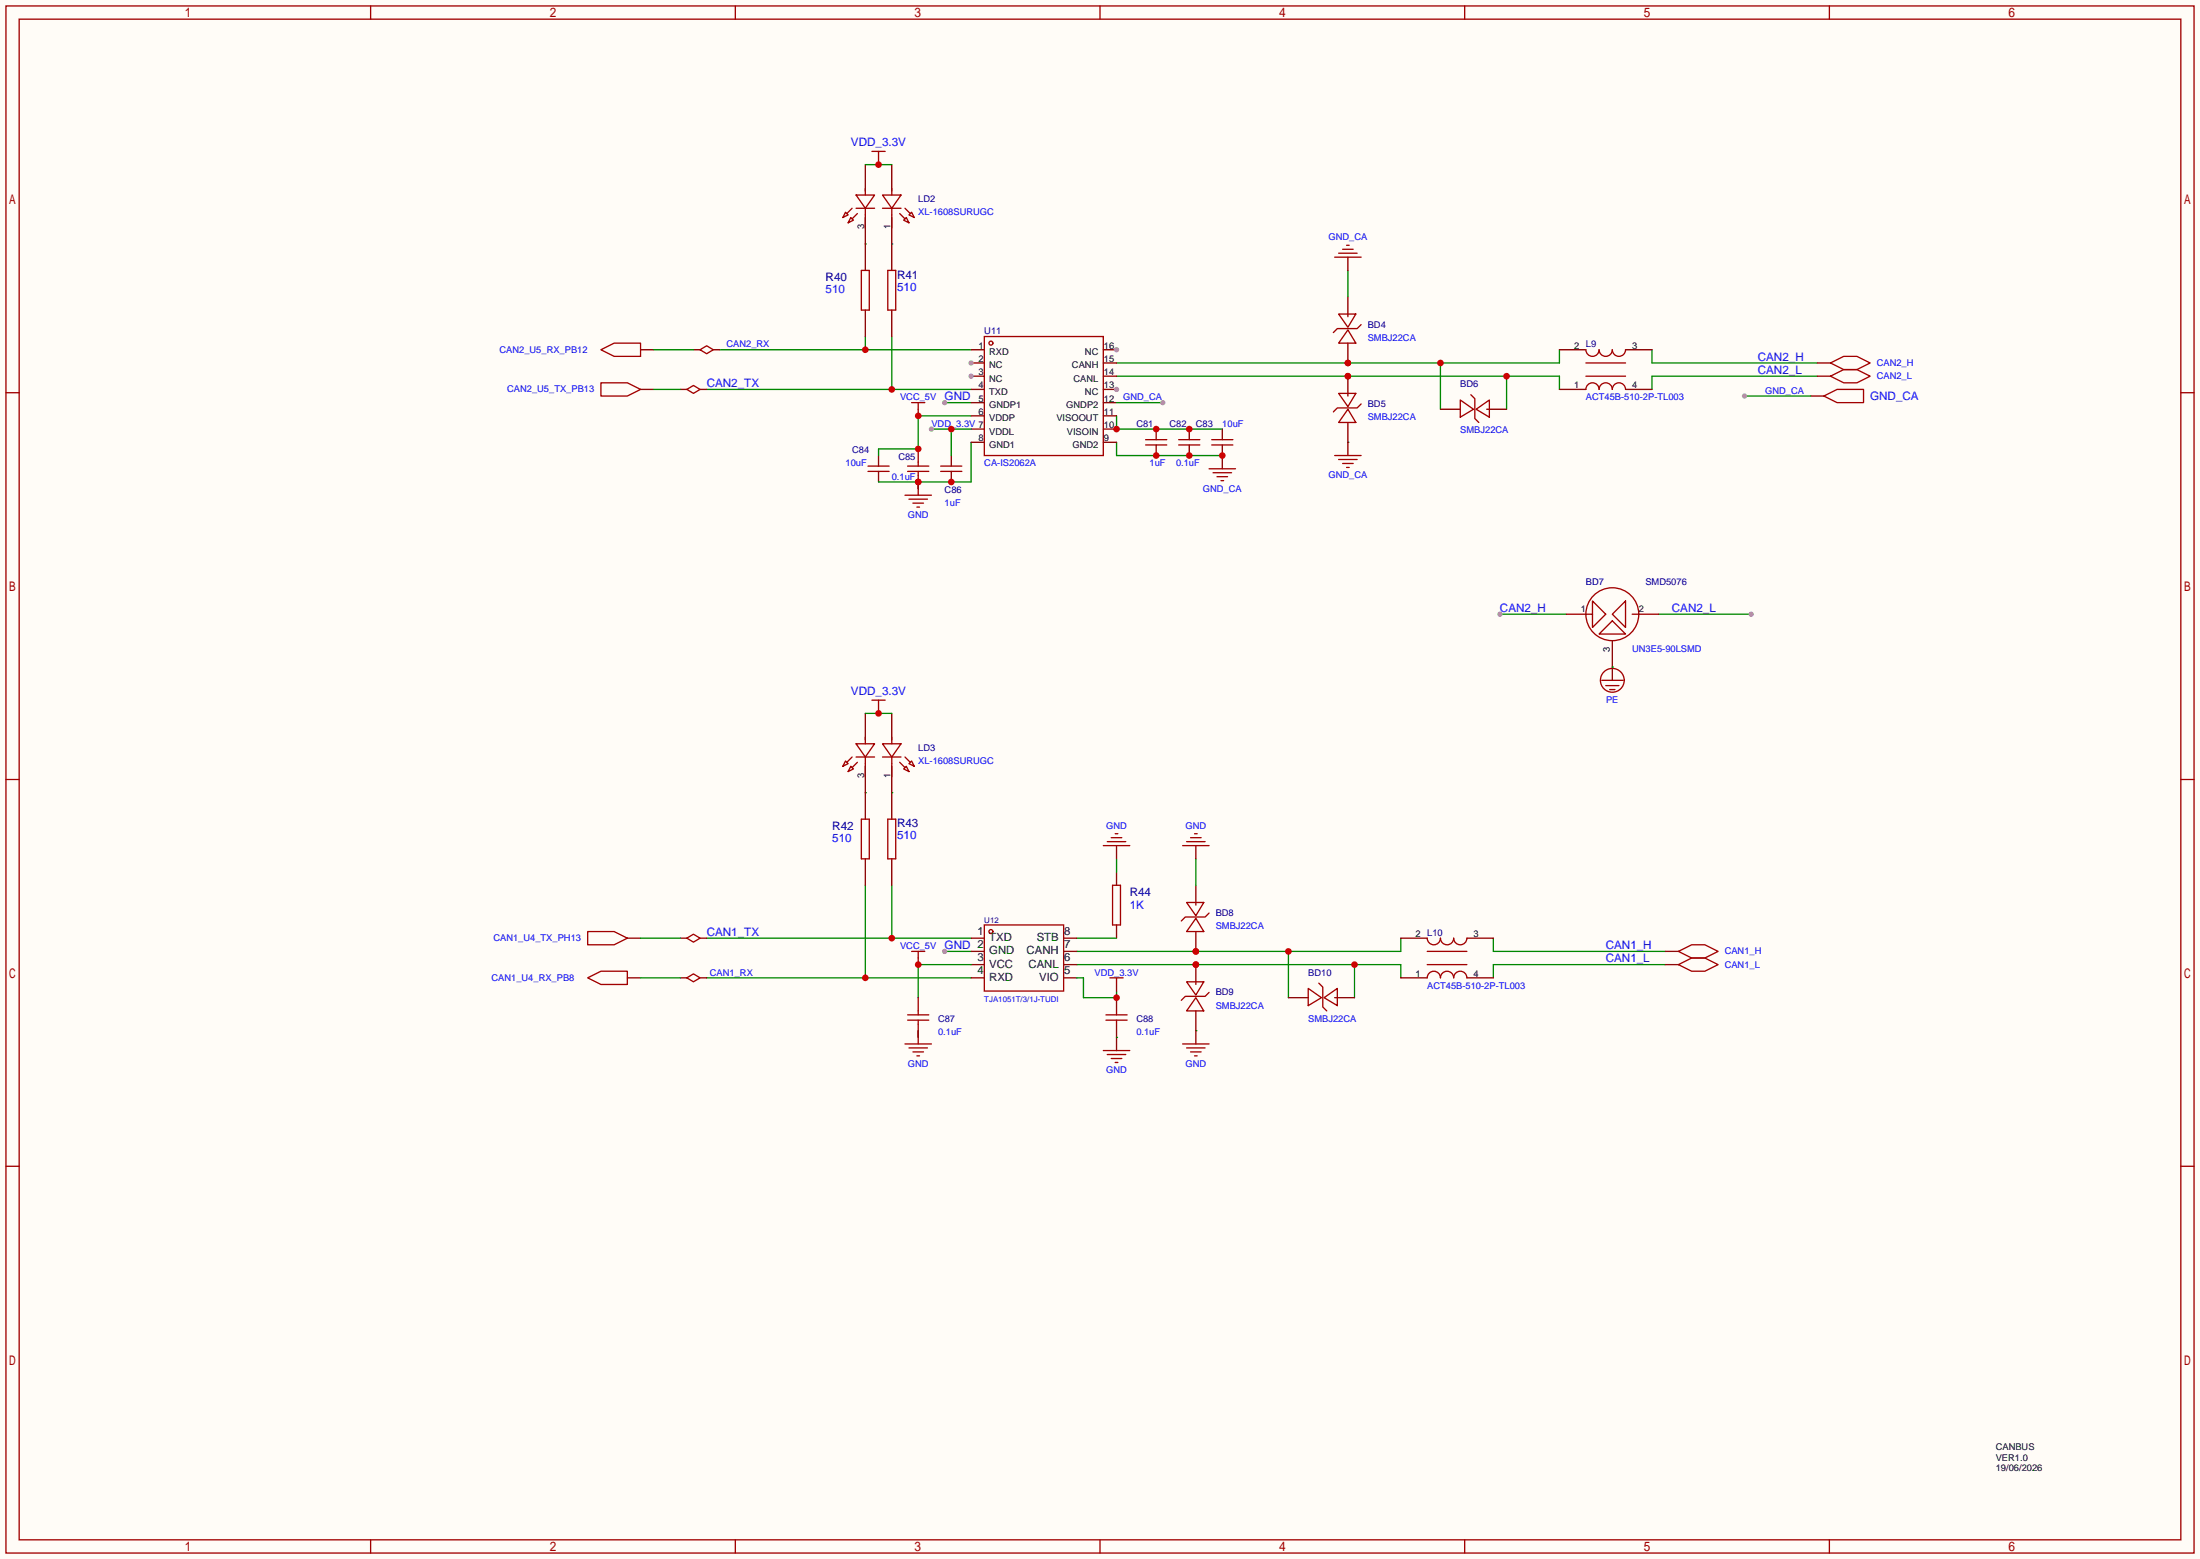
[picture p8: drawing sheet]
<svg xmlns="http://www.w3.org/2000/svg" width="423mm" height="299mm" viewBox="0 0 423 299" stroke-linecap="round" stroke-linejoin="round" font-family="sans-serif">
<path d="M0 0h422.7v299.5h-422.7z" fill="#fffcf7"/>
<g fill="none" stroke="#a10000" stroke-width=".25">
<path d="M1.1 1.1h420.4v297.2h-420.4zM3.7 3.7h415.3v292.1h-415.3zM71.2 1.1v2.6M141.3 1.1v2.6M211.3 1.1v2.6M281.4 1.1v2.6M351.5 1.1v2.6M1.1 75.4h2.6M419 75.4h2.5M1.1 149.7h2.6M419 149.7h2.5M213.7 170.1h1.6v7.6h-1.6z"/>
<path d="M1.1 224h2.6M419 224h2.5M71.2 295.8v2.5M141.3 295.8v2.5M211.3 295.8v2.5M281.4 295.8v2.5M351.5 295.8v2.5"/>
</g>
<path d="M214.5 167.5v2.6M214.5 177.7v2.5" fill="none" stroke="#870000" stroke-width=".25"/>
<path d="M181.5 182.8h5.1" fill="none" stroke="#008700" stroke-width=".25"/>
<circle cx="181.5" cy="182.8" r=".51" fill="#999"/>
<path d="M181.5 77.3h5.1" fill="none" stroke="#008700" stroke-width=".25"/>
<circle cx="181.5" cy="77.3" r=".51" fill="#999"/>
<path d="M276.7 69.7v8.9M299.6 67.2v2.5h-85.1M317.4 67.2v2.5h31.7" fill="none" stroke="#008700" stroke-width=".25"/>
<g fill="#c00">
<circle cx="276.7" cy="69.7" r=".63"/>
<circle cx="259" cy="69.7" r=".63"/>
</g>
<path d="M247.5 182.8v8.8M269.1 180.2v2.6h-62.2" fill="none" stroke="#008700" stroke-width=".25"/>
<g fill="#c00">
<circle cx="229.7" cy="182.8" r=".63"/>
<circle cx="247.5" cy="182.8" r=".63"/>
</g>
<path d="M171.3 170.1v10.1M135.8 180.2h50.8M286.9 180.2v2.6h33" fill="none" stroke="#008700" stroke-width=".25"/>
<circle cx="171.3" cy="180.2" r=".63" fill="#c00"/>
<path d="M135.8 74.8h50.8M171.3 64.6v10.2" fill="none" stroke="#008700" stroke-width=".25"/>
<circle cx="171.3" cy="74.8" r=".63" fill="#c00"/>
<path d="M214.5 72.3h85.1v2.5M289.4 72.3v6.3M319.9 185.3h-33v2.5" fill="none" stroke="#008700" stroke-width=".25"/>
<g fill="#c00">
<circle cx="289.4" cy="72.3" r=".63"/>
<circle cx="259" cy="72.3" r=".63"/>
</g>
<path d="M349.1 72.3h-31.7v2.5M206.9 185.3h62.2v2.5M260.2 185.3v6.3" fill="none" stroke="#008700" stroke-width=".25"/>
<g fill="#c00">
<circle cx="229.7" cy="185.3" r=".63"/>
<circle cx="260.2" cy="185.3" r=".63"/>
</g>
<path d="M166.2 170.1v17.7M214.5 165v2.5M135.8 187.8h50.8" fill="none" stroke="#008700" stroke-width=".25"/>
<circle cx="166.2" cy="187.8" r=".63" fill="#c00"/>
<path d="M138.3 67.2h48.3M166.2 64.6v2.6" fill="none" stroke="#008700" stroke-width=".25"/>
<circle cx="166.2" cy="67.2" r=".63" fill="#c00"/>
<path d="M288.2 118h12.7M206.9 180.2h7.6" fill="none" stroke="#008700" stroke-width=".25"/>
<circle cx="288.2" cy="118" r=".51" fill="#999"/>
<path d="M318.6 118h17.8" fill="none" stroke="#008700" stroke-width=".25"/>
<circle cx="336.4" cy="118" r=".51" fill="#999"/>
<path d="M259 65.9v3.8M276.7 78.6h3.8M285.6 78.6h3.8M247.5 191.6h3.8M256.4 191.6h3.8" fill="none" stroke="#870000" stroke-width=".25"/>
<path d="M280.5 76.8l2.6 1.8-2.6 1.5zM282.6 75.8l.7 .8v3.8l.8 .8M283.6 78.6l2.5-1.8v3.3zM251.3 189.9l2.6 1.7-2.6 1.6zM253.4 188.8l.7 .8v3.8l.8 .8M254.4 191.6l2.5-1.7v3.3z" fill="none" stroke="#a10000" stroke-width=".25"/>
<circle cx="259" cy="69.7" r=".63" fill="#c00"/>
<path d="M259 57v3.8M229.7 178.9v3.9" fill="none" stroke="#870000" stroke-width=".25"/>
<path d="M257.2 60.3h3.3l-1.5 2.6zM259 63.4l1.5 2.5h-3.3zM261.5 62.4l-.8 .7h-3.8l-.7 .8" fill="none" stroke="#a10000" stroke-width=".25"/>
<circle cx="229.7" cy="182.8" r=".63" fill="#c00"/>
<path d="M259 72.3v3.8M259 81.2v3.8M229.7 170.1v3.8" fill="none" stroke="#870000" stroke-width=".25"/>
<path d="M228 173.4h3.3l-1.6 2.5zM229.7 176.4l1.6 2.5h-3.3zM232.3 175.4l-.8 .7h-3.8l-.8 .8" fill="none" stroke="#a10000" stroke-width=".25"/>
<path d="M259 51.9v5.1M229.7 165v5.1" fill="none" stroke="#008700" stroke-width=".25"/>
<circle cx="259" cy="72.3" r=".63" fill="#c00"/>
<path d="M257.2 75.6h3.3l-1.5 2.5zM259 78.6l1.5 2.6h-3.3zM261.5 77.6l-.8 .8h-3.8l-.7 .7" fill="none" stroke="#a10000" stroke-width=".25"/>
<path d="M229.7 185.3v3.8M229.7 194.2v3.8" fill="none" stroke="#870000" stroke-width=".25"/>
<circle cx="229.7" cy="185.3" r=".63" fill="#c00"/>
<g fill="none" stroke="#a10000" stroke-width=".25">
<path d="M164.5 37.5h3.5l-1.8 2.5zM166.2 36.2v1.3M167.5 29.1h2.6M168.8 29.1v2.5M169.5 37.5h3.6l-1.8 2.5zM171.3 36.2v1.3M162.4 40.8l.5 .5-1 .5zM163.4 41.8l.6 .5-1.1 .5zM163.7 40l-1 1M164.5 40h3.5M164.7 41l-1 1M165.5 51.9h1.5v7.7h-1.5z"/>
<path d="M166.2 40v3.8M169.5 40h3.6M170.6 51.9h1.5v7.7h-1.5zM171.3 40v3.8M172.8 41l1.1 1M173.9 40l1 1M174.1 41.8l.5 1-1-.5zM175.1 40.8l.5 1-1-.5zM167.5 134.5h2.6M168.8 134.5v2.5M162.4 146.2l.5 .5-1 .5zM163.4 147.2l.6 .5-1.1 .5z"/>
<path d="M163.7 145.4l-1 1M164.5 142.9h3.5l-1.8 2.5zM164.5 145.4h3.5M164.7 146.4l-1 1M165.5 157.4h1.5v7.6h-1.5zM166.2 141.6v1.3M166.2 145.4v3.8M169.5 142.9h3.6l-1.8 2.5zM169.5 145.4h3.6M170.6 157.4h1.5v7.6h-1.5zM171.3 141.6v1.3M171.3 145.4v3.8"/>
<path d="M172.8 146.4l1.1 1M173.6 147.7l.5-.5 .5 1zM173.9 145.4l1 1M174.6 146.7l.5-.5 .5 1zM228 188.6h3.3l-1.6 2.5zM229.7 191.6l1.6 2.6h-3.3zM232.3 190.6l-.8 .8h-3.8l-.8 .8"/>
</g>
<path d="M166.2 46.9h.1M171.3 46.9h.1M259 85h.1M166.2 137h5.1M166.2 152.3h.1M171.3 152.3h.1M229.7 198h.1" fill="none" stroke="#008700" stroke-width=".25"/>
<g fill="none" stroke="#870000" stroke-width=".25">
<path d="M166.2 31.6v5.1M168.8 31.6h.1M171.3 31.6v5.1M166.2 41.8v10.1M166.2 59.6v5M171.3 41.8v10.1M171.3 59.6v5M166.2 137v5.1M168.8 137h.1M171.3 137v5.1M166.2 147.2v10.2M171.3 147.2v10.2"/>
<path d="M166.2 165v5.1M171.3 165v5.1"/>
</g>
<circle cx="168.8" cy="137" r=".63" fill="#c00"/>
<path d="M166.2 31.6h5.1" fill="none" stroke="#008700" stroke-width=".25"/>
<circle cx="168.8" cy="31.6" r=".63" fill="#c00"/>
<g fill="none" stroke="#a10000" stroke-width=".25">
<path d="M226.4 85.5h4.1M305.9 115.4l2.6 2.6-2.6 2.5zM309.8 119.3l2.5 2.5h-5.1zM312.3 115.4v5.1l-2.5-2.5z"/>
<circle cx="309.8" cy="118" r="5.1"/>
</g>
<path d="M228.5 85.5v2M300.9 118h5M313.6 118h5M309.8 123.1v5" fill="none" stroke="#870000" stroke-width=".25"/>
<path d="M214.5 79.9v2.5h20.3M214.5 85v2.5h20.3" fill="none" stroke="#008700" stroke-width=".25"/>
<circle cx="228.5" cy="87.5" r=".63" fill="#c00"/>
<path d="M226.4 84.5h4.1" fill="none" stroke="#a10000" stroke-width=".25"/>
<path d="M228.5 82.4v2.1" fill="none" stroke="#870000" stroke-width=".25"/>
<circle cx="228.5" cy="82.4" r=".63" fill="#c00"/>
<path d="M220.1 84.5h4.1M232.8 85.5h4.1M232.8 84.5h4.1" fill="none" stroke="#a10000" stroke-width=".25"/>
<path d="M222.1 82.4v2.1M234.8 82.4v2.1M234.8 85.5v2" fill="none" stroke="#870000" stroke-width=".25"/>
<circle cx="222.1" cy="82.4" r=".63" fill="#c00"/>
<path d="M220.1 85.5h4.1" fill="none" stroke="#a10000" stroke-width=".25"/>
<path d="M222.1 85.5v2" fill="none" stroke="#870000" stroke-width=".25"/>
<circle cx="222.1" cy="87.5" r=".63" fill="#c00"/>
<g fill="none" stroke="#a10000" stroke-width=".25">
<path d="M256.4 49.4h5.1M257.2 48.6h3.5M257.9 47.9h2.1M258.7 47.1h.5M350.4 76.1l2.5-1.3h5.1v2.5h-5.1zM166.8 90.6h4M166.8 89.5h4M180.7 90.6h4.1M180.7 89.5h4.1M256.4 87.5h5.1M257.2 88.3h3.5M257.9 89h2.1"/>
<path d="M258.7 89.8h.5M189.1 177.7h15.2v12.7h-15.2zM212 162.4h5M212.7 161.7h3.6M213.5 160.9h2M214.2 160.1h.6M227.2 162.4h5.1M228 161.7h3.5M228.7 160.9h2.1M229.5 160.1h.5M227.2 200.5h5.1M228 201.3h3.5"/>
<path d="M228.7 202.1h2.1M229.5 202.8h.5"/>
<circle cx="190.4" cy="178.9" r=".38"/>
</g>
<g fill="none" stroke="#870000" stroke-width=".25">
<path d="M259 49.4v2.5M347.9 76.1h2.5M168.8 87.5v2M168.8 90.6v2M182.8 87.5v2M182.8 90.6v2M259 85v2.5M214.5 162.4v2.6M229.7 162.4v2.6M176.4 184v1.3M186.6 180.2h2.5M186.6 182.8h2.5"/>
<path d="M186.6 185.3h2.5M186.6 187.8h2.5M204.3 180.2h2.6M204.3 182.8h2.6M204.3 185.3h2.6M204.3 187.8h2.6M229.7 198v2.5"/>
</g>
<path d="M186.6 79.9h-10.2v6.3h-7.6v1.3M186.6 185.3h-10.2v6.3" fill="none" stroke="#008700" stroke-width=".25"/>
<circle cx="176.4" cy="185.3" r=".63" fill="#c00"/>
<path d="M175.1 182.8h2.6M176.4 182.8v1.2" fill="none" stroke="#a10000" stroke-width=".25"/>
<path d="M176.4 78.6v1.3" fill="none" stroke="#870000" stroke-width=".25"/>
<circle cx="176.4" cy="79.9" r=".63" fill="#c00"/>
<path d="M175.1 77.3h2.6M176.4 77.3v1.3" fill="none" stroke="#a10000" stroke-width=".25"/>
<path d="M176.4 92.6v1.3M186.6 85v7.6h-17.8M176.4 198v1.3M206.9 187.8h1.3v3.8h6.3v-1.2" fill="none" stroke="#008700" stroke-width=".25"/>
<g fill="#c00">
<circle cx="176.4" cy="92.6" r=".63"/>
<circle cx="182.8" cy="92.6" r=".63"/>
</g>
<path d="M176.4 86.2v2.6M176.4 91.3v2.6M176.4 191.6v2.6M176.4 196.7v2.6M214.5 189.1v1.3" fill="none" stroke="#870000" stroke-width=".25"/>
<path d="M174.4 90.6h4M174.4 89.5h4M174.4 196h4M174.4 194.9h4M176.4 194.2v.7M176.4 196v.7M213.2 187.8h2.6M214.5 187.8v1.3" fill="none" stroke="#a10000" stroke-width=".25"/>
<circle cx="176.4" cy="86.2" r=".63" fill="#c00"/>
<path d="M176.4 88.8v.7M176.4 90.6v.7M212.5 194.9h4M212.5 196h4" fill="none" stroke="#a10000" stroke-width=".25"/>
<path d="M214.5 191.6v2.6" fill="none" stroke="#870000" stroke-width=".25"/>
<circle cx="214.5" cy="191.6" r=".63" fill="#c00"/>
<path d="M234.8 87.5v2.5M176.4 198v2.5M214.5 196.7v2.6" fill="none" stroke="#870000" stroke-width=".25"/>
<path d="M214.5 194.2v.7M214.5 196v.7M173.9 200.5h5M174.6 201.3h3.6M175.4 202.1h2M176.1 202.8h.6" fill="none" stroke="#a10000" stroke-width=".25"/>
<circle cx="234.8" cy="87.5" r=".63" fill="#c00"/>
<path d="M232.3 90h5.1M233 90.8h3.6M233.8 91.6h2M234.6 92.3h.5" fill="none" stroke="#a10000" stroke-width=".25"/>
<path d="M176.4 92.6v2.5" fill="none" stroke="#870000" stroke-width=".25"/>
<circle cx="176.4" cy="92.6" r=".63" fill="#c00"/>
<g fill="none" stroke="#a10000" stroke-width=".25">
<path d="M115.4 73.5h5.1l2.6 1.3-2.6 1.3h-5.1zM115.4 67.2l2.6-1.3h5.1v2.6h-5.1zM132 74.8l1.2-.8 1.3 .8-1.3 .8zM134.5 67.2l1.3-.8 1.2 .8-1.2 .7zM189.1 64.6h22.9v22.9h-22.9zM351.7 69.7l2.5-1.2h2.5l2.6 1.2-2.6 1.3h-2.5zM351.7 72.3l2.5-1.3h2.5l2.6 1.3-2.6 1.2h-2.5zM173.9 95.1h5M174.6 95.9h3.6M175.4 96.6h2M176.1 97.4h.6M307.7 130.7h4.1"/>
<path d="M308.5 131.7h2.5M309.2 132.5h1.1M112.9 178.9h5.1l2.5 1.3-2.5 1.3h-5.1zM112.9 187.8l2.5-1.2h5.1v2.5h-5.1zM132 180.2l1.2-.7 1.3 .7-1.3 .8zM132 187.8l1.2-.7 1.3 .7-1.3 .8zM322.5 182.8l2.5-1.3h2.5l2.6 1.3-2.6 1.2h-2.5zM322.5 185.3l2.5-1.3h2.5l2.6 1.3-2.6 1.3h-2.5zM212 201.8h5M212.7 202.6h3.6M213.5 203.3h2M214.2 204.1h.6"/>
<circle cx="190.4" cy="65.9" r=".38"/>
<circle cx="309.8" cy="130.7" r="2.29"/>
</g>
<g fill="none" stroke="#870000" stroke-width=".25">
<path d="M123.1 74.8h2.5M123.1 67.2h2.5M130.7 74.8h1.3M133.2 67.2h1.3M134.5 74.8h1.3M137 67.2h1.3M186.6 69.7h2.5M186.6 67.2h2.5M349.1 69.7h2.6M349.1 72.3h2.6M309.8 128.1v2.6M120.5 180.2h2.6"/>
<path d="M120.5 187.8h2.6M130.7 180.2h1.3M130.7 187.8h1.3M134.5 180.2h1.3M134.5 187.8h1.3M214.5 199.3v2.5M319.9 182.8h2.6M319.9 185.3h2.6"/>
</g>
<path d="M125.6 74.8h5.1M125.6 67.2h7.6M123.1 180.2h7.6M123.1 187.8h7.6M214.5 199.3h.1" fill="none" stroke="#008700" stroke-width=".25"/>
<circle cx="186.6" cy="69.7" r=".51" fill="#999"/>
<path d="M186.6 72.3h2.5" fill="none" stroke="#870000" stroke-width=".25"/>
<circle cx="186.6" cy="72.3" r=".51" fill="#999"/>
<path d="M186.6 74.8h2.5M186.6 77.3h2.5M186.6 79.9h2.5M186.6 82.4h2.5M186.6 85h2.5M212 82.4h2.5M212 85h2.5" fill="none" stroke="#870000" stroke-width=".25"/>
<circle cx="214.5" cy="82.4" r=".63" fill="#c00"/>
<path d="M212 79.9h2.5M212 77.3h2.5M212 74.8h2.5" fill="none" stroke="#870000" stroke-width=".25"/>
<circle cx="214.5" cy="74.8" r=".51" fill="#999"/>
<path d="M212 72.3h2.5M212 69.7h2.5M212 67.2h2.5" fill="none" stroke="#870000" stroke-width=".25"/>
<circle cx="214.5" cy="67.2" r=".51" fill="#999"/>
<path d="M299.6 74.8h5.1M299.6 67.2h5.1M312.3 74.8h5.1M312.3 67.2h5.1M269.1 187.8h5.1M269.1 180.2h5.1M281.8 187.8h5.1M281.8 180.2h5.1" fill="none" stroke="#870000" stroke-width=".25"/>
<path d="M304.7 74.8a1.27 1.27 0 0 1 1.2-1.3 1.27 1.27 0 0 1 1.3 1.3 1.27 1.27 0 0 1 1.3-1.3 1.27 1.27 0 0 1 1.3 1.3 1.27 1.27 0 0 1 1.2-1.3 1.27 1.27 0 0 1 1.3 1.3M304.7 67.2a1.27 1.27 0 0 0 1.2 1.3 1.27 1.27 0 0 0 1.3-1.3 1.27 1.27 0 0 0 1.3 1.3 1.27 1.27 0 0 0 1.3-1.3 1.27 1.27 0 0 0 1.2 1.3 1.27 1.27 0 0 0 1.3-1.3M304.7 72.3h7.6M304.7 69.7h7.6M274.2 187.8a1.27 1.27 0 0 1 1.3-1.2 1.27 1.27 0 0 1 1.2 1.2 1.27 1.27 0 0 1 1.3-1.2 1.27 1.27 0 0 1 1.3 1.2 1.27 1.27 0 0 1 1.2-1.2 1.27 1.27 0 0 1 1.3 1.2M274.2 180.2a1.27 1.27 0 0 0 1.3 1.3 1.27 1.27 0 0 0 1.2-1.3 1.27 1.27 0 0 0 1.3 1.3 1.27 1.27 0 0 0 1.3-1.3 1.27 1.27 0 0 0 1.2 1.3 1.27 1.27 0 0 0 1.3-1.3M274.2 185.3h7.6M274.2 182.8h7.6" fill="none" stroke="#a10000" stroke-width=".25"/>
<path d="M178.9 82.4h7.7M182.8 82.4v5.1" fill="none" stroke="#008700" stroke-width=".25"/>
<circle cx="182.8" cy="82.4" r=".63" fill="#c00"/>
<circle cx="178.9" cy="82.4" r=".51" fill="#999"/>
<path d="M214.5 77.3h8.9" fill="none" stroke="#008700" stroke-width=".25"/>
<circle cx="223.4" cy="77.3" r=".51" fill="#999"/>
<path d="M335.2 76.1h12.7M309.8 128.1h.1" fill="none" stroke="#008700" stroke-width=".25"/>
<circle cx="335.2" cy="76.1" r=".51" fill="#999"/>
<g font-size="2.2" fill="#00f">
<text x="163.5" y="28.1">VDD_3.3V</text>
<text x="158.6" y="56.3">510</text>
<text x="172.3" y="55.8">510</text>
<text x="337.7" y="69.3">CAN2_H</text>
<text x="337.7" y="71.8">CAN2_L</text>
<text x="135.8" y="74.4">CAN2_TX</text>
<text x="181.5" y="76.9">GND</text>
<text x="359.3" y="76.9">GND_CA</text>
<text x="288.2" y="117.5">CAN2_H</text>
<text x="321.2" y="117.5">CAN2_L</text>
<text x="163.5" y="133.5">VDD_3.3V</text>
<text x="159.9" y="161.7">510</text>
<text x="172.3" y="161.2">510</text>
<text x="135.8" y="179.8">CAN1_TX</text>
<text x="217" y="174.7">1K</text>
<text x="181.5" y="182.3">GND 2</text>
<text x="308.5" y="182.3">CAN1_H</text>
<text x="308.5" y="184.8">CAN1_L</text>
</g>
<g font-size="2.2" fill="#000080">
<text x="172.3" y="53.5">R41</text>
<text x="158.6" y="54">R40</text>
<text x="159.9" y="159.4">R42</text>
<text x="172.3" y="158.9">R43</text>
<text x="217" y="172.1">R44</text>
</g>
<g font-size="2.2">
<text x="187.8" y="179.5">1</text>
<text x="204.5" y="179.5">8</text>
<text x="187.8" y="184.6">3</text>
<text x="190" y="180.8">TXD</text>
<text x="190" y="183.3">GND</text>
<text x="190" y="185.9">VCC</text>
<text x="197.2" y="183.3">CANH</text>
<text x="197.6" y="185.9">CANL</text>
<text x="199.2" y="180.8">STB</text>
<text x="204.5" y="184.6">6</text>
<text x="204.5" y="182.1">7</text>
<text x="187.8" y="187.1">4</text>
<text x="190" y="188.4">RXD</text>
<text x="199.6" y="188.4">VIO</text>
<text x="204.5" y="187.1">5</text>
</g>
<g font-size="1.8" fill="#000080">
<text x="176.4" y="38.8">LD2</text>
<text x="189.1" y="64.2">U11</text>
<text x="262.8" y="62.9">BD4</text>
<text x="304.7" y="66.7">L9</text>
<text x="280.5" y="74.4">BD6</text>
<text x="218.3" y="82">C81</text>
<text x="224.7" y="82">C82</text>
<text x="229.7" y="82">C83</text>
<text x="262.8" y="78.2">BD5</text>
<text x="163.7" y="87.1">C84</text>
<text x="172.6" y="88.3">C85</text>
<text x="181.5" y="94.7">C86</text>
<text x="304.7" y="112.5">BD7</text>
<text x="316.1" y="112.5">SMD5076</text>
<text x="176.4" y="144.2">LD3</text>
<text x="233.6" y="176">BD8</text>
<text x="274.2" y="179.8">L10</text>
<text x="233.6" y="191.2">BD9</text>
<text x="251.3" y="187.4">BD10</text>
<text x="180.2" y="196.3">C87</text>
<text x="218.3" y="196.3">C88</text>
</g>
<g font-size="1.8" fill="#00f">
<text x="176.4" y="41.3">XL-1608SURUGC</text>
<text x="255.2" y="46.2">GND_CA</text>
<text x="262.8" y="65.5">SMBJ22CA</text>
<text x="96" y="67.8">CAN2_U5_RX_PB12</text>
<text x="139.6" y="66.7">CAN2_RX</text>
<text x="360.6" y="70.3">CAN2_H</text>
<text x="97.4" y="75.4">CAN2_U5_TX_PB13</text>
<text x="172.9" y="76.9">VCC_5V</text>
<text x="215.8" y="76.9">GND_CA</text>
<text x="304.7" y="76.9">ACT45B-510-2P-TL003</text>
<text x="339.1" y="75.6">GND_CA</text>
<text x="360.6" y="72.8">CAN2_L</text>
<text x="178.9" y="82">VDD_3.3V 7</text>
<text x="234.8" y="82">10uF</text>
<text x="262.8" y="80.7">SMBJ22CA</text>
<text x="280.5" y="83.2">SMBJ22CA</text>
<text x="162.4" y="89.6">10uF</text>
<text x="189.1" y="89.6">CA-IS2062A</text>
<text x="220.9" y="89.6">1uF</text>
<text x="225.9" y="89.6">0.1uF</text>
<text x="171.3" y="92.1">0.1uF</text>
<text x="231.1" y="94.4">GND_CA</text>
<text x="255.2" y="91.9">GND_CA</text>
<text x="174.4" y="99.5">GND</text>
<text x="181.5" y="97.2">1uF</text>
<text x="313.6" y="125.2">UN3E5-90LSMD</text>
<text x="308.6" y="135.1">PE</text>
<text x="176.4" y="146.7">XL-1608SURUGC</text>
<text x="212.5" y="159.2">GND</text>
<text x="227.7" y="159.2">GND</text>
<text x="233.6" y="178.5">SMBJ22CA</text>
<text x="94.8" y="180.8">CAN1_U4_TX_PH13</text>
<text x="172.9" y="182.3">VCC_5V</text>
<text x="331.3" y="183.3">CAN1_H</text>
<text x="331.3" y="185.9">CAN1_L</text>
<text x="94.4" y="188.4">CAN1_U4_RX_PB8</text>
<text x="136.4" y="187.4">CAN1_RX</text>
<text x="210.3" y="187.4">VDD_3.3V</text>
<text x="274.2" y="189.9">ACT45B-510-2P-TL003</text>
<text x="233.6" y="193.7">SMBJ22CA</text>
<text x="251.3" y="196.3">SMBJ22CA</text>
<text x="180.2" y="198.8">0.1uF</text>
<text x="218.3" y="198.8">0.1uF</text>
<text x="174.4" y="204.9">GND</text>
<text x="212.5" y="206.2">GND</text>
<text x="227.7" y="204.9">GND</text>
</g>
<g font-size="1.8">
<text x="166" y="44.1" transform="rotate(-90 166 44.1)">3</text>
<text x="171.1" y="44.1" transform="rotate(-90 171.1 44.1)">1</text>
<text x="188" y="67">1</text>
<text x="188" y="69.5">2</text>
<text x="190" y="68.2">RXD</text>
<text x="190" y="70.8">NC</text>
<text x="205.9" y="70.8">CANH</text>
<text x="208.4" y="68.2">NC</text>
<text x="212.1" y="69.5">15</text>
<text x="212.1" y="67">16</text>
<text x="302.4" y="67">2</text>
<text x="313.6" y="67">3</text>
<text x="188" y="72">3</text>
<text x="188" y="74.6">4</text>
<text x="188" y="77.1">5</text>
<text x="190" y="73.3">NC</text>
<text x="190" y="75.9">TXD</text>
<text x="206.2" y="73.3">CANL</text>
<text x="208.4" y="75.9">NC</text>
<text x="212.1" y="77.1">12</text>
<text x="212.1" y="74.6">13</text>
<text x="212.1" y="72">14</text>
<text x="302.4" y="74.6">1</text>
<text x="313.6" y="74.6">4</text>
<text x="188" y="79.7">6</text>
<text x="190" y="78.4">GNDP1</text>
<text x="190" y="80.9">VDDP</text>
<text x="190" y="83.5">VDDL</text>
<text x="203" y="80.9">VISOOUT</text>
<text x="204.8" y="78.4">GNDP2</text>
<text x="204.9" y="83.5">VISOIN</text>
<text x="212.1" y="82.2">10</text>
<text x="212.1" y="79.7">11</text>
<text x="188" y="84.7">8</text>
<text x="190" y="86">GND1</text>
<text x="206" y="86">GND2</text>
<text x="212.1" y="84.7">9</text>
<text x="303.7" y="117.5">1</text>
<text x="314.8" y="117.5">2</text>
<text x="309.3" y="125.3" transform="rotate(-90 309.3 125.3)">3</text>
<text x="166" y="149.5" transform="rotate(-90 166 149.5)">3</text>
<text x="171.1" y="149.5" transform="rotate(-90 171.1 149.5)">1</text>
<text x="271.9" y="180">2</text>
<text x="283.1" y="180">3</text>
<text x="271.9" y="187.6">1</text>
<text x="283.1" y="187.6">4</text>
<text x="383.4" y="278.6">CANBUS</text>
<text x="383.4" y="280.6">VER1.0</text>
<text x="383.4" y="282.6">19/06/2026</text>
</g>
<text font-size="1.5" fill="#000080" x="189.1" y="177.2">U12</text>
<text font-size="1.5" fill="#00f" x="189.1" y="192.5">TJA1051T/3/1J-TUDI</text>
</svg>
